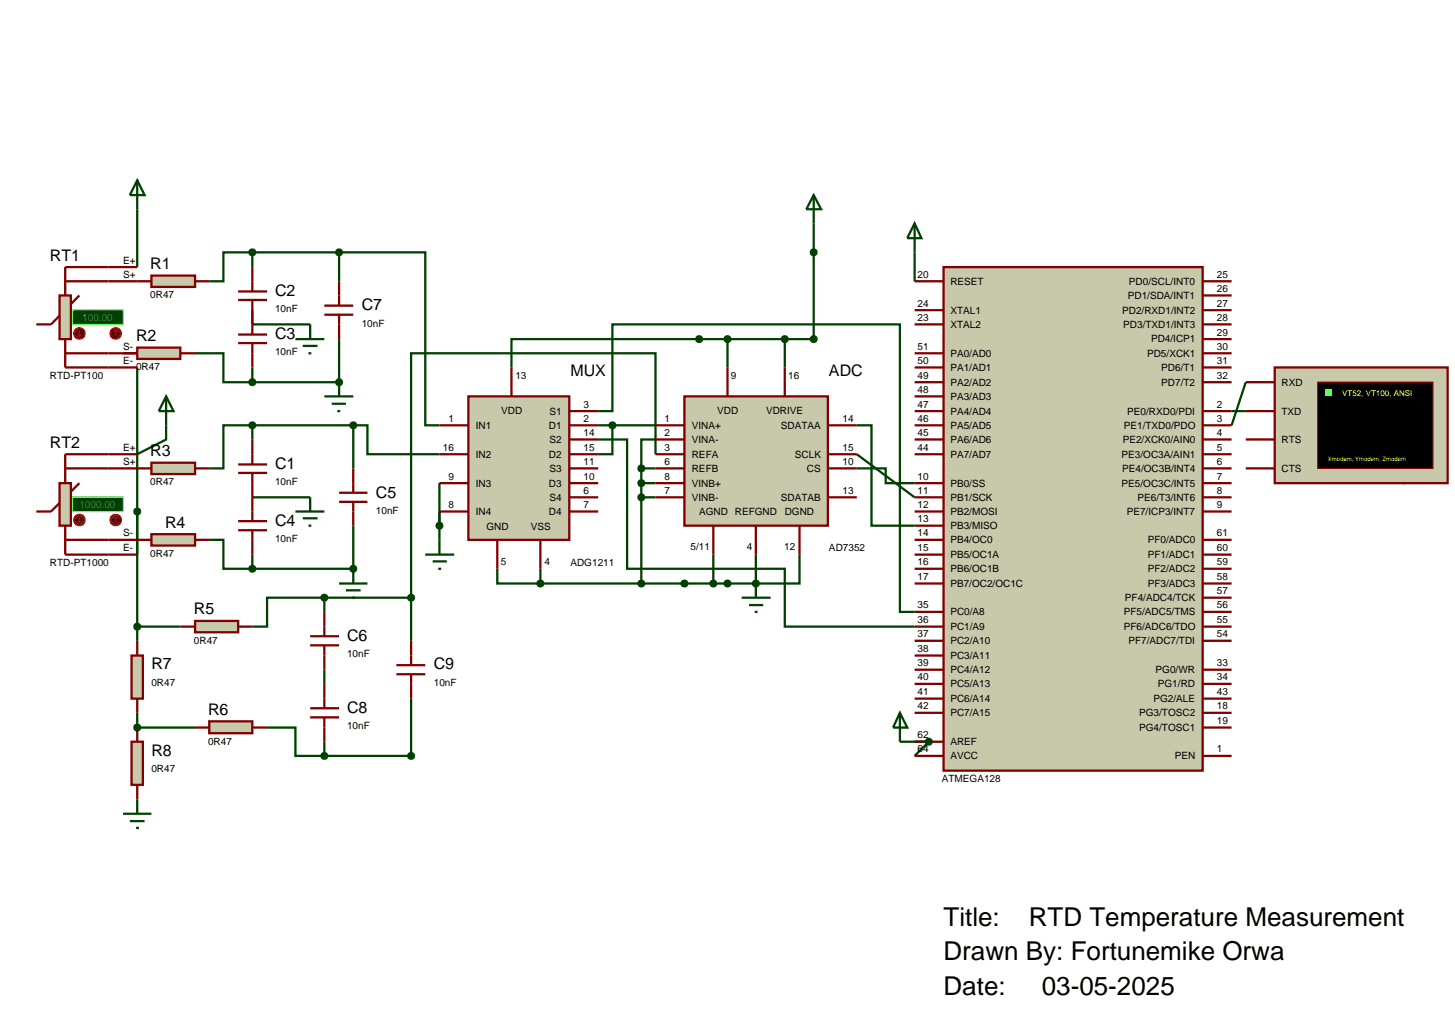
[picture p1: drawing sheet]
<svg xmlns="http://www.w3.org/2000/svg" width="257mm" height="180mm" viewBox="0 0 257 180" stroke-linecap="round" stroke-linejoin="round" font-family="sans-serif">
<g fill="none" stroke="#004000" stroke-width=".4">
<path d="M24.2 36.9v10.2M143.5 39.4v20.4h-53.3v5M44.5 44.5h-5.1v5.1h-2.5M44.5 57.2h10.2M44.5 44.5v2.6M44.5 44.5h15.3M59.8 44.5h15.2v30.5h2.5M59.8 44.5v5.1M59.8 59.8v7.6h-15.3M128.3 59.8v5M138.4 59.8v5M161.3 44.5v5.1"/>
<path d="M24.2 64.8v48.2M29.3 75v2.5l-5.1 2.6M34.4 62.3h5v5.1h5.1M44.5 75h-5.1v7.6h-2.5M44.5 64.8v2.6M44.5 75v2.5M44.5 75h17.8M62.3 75h2.5v5.1h12.7M62.3 75v7.6M105.5 72.5h2.5v-15.3h50.7v50.7h2.6M105.5 77.5h5.1v22.8h27.8v10.2h22.9M105.5 75h10.1"/>
<path d="M108 75v5.1h-2.5M115.6 77.5h-2.5v5.1M151.1 75h2.6v17.7h7.6M217.2 72.5h2.5M219.7 67.4l-2.5 7.6M36.9 95.2h2.5v5.1h5.1M44.5 87.7h10.2M44.5 97.8v2.5M62.3 92.7v7.6h-17.8M77.5 85.2v10M113.1 87.7h2.5M113.1 85.2h2.5"/>
<path d="M113.1 82.6v20.3M113.1 82.6h2.5M115.6 80.1v-17.8h-43.1v43.1M125.8 97.8v5.1M133.3 97.8v5.1M141 97.8v5.1h-7.7M151.1 82.6h5.1v2.6h5.1M151.1 80.1l10.2 7.6M24.2 110.5h7.6M57.2 105.4h-10.1v5.1h-2.6M57.2 105.4v2.5M57.2 118.1v2.5"/>
<path d="M57.2 105.4h15.3M72.5 105.4v7.6M87.7 100.3v2.6h7.6M95.3 100.3v2.6M95.3 102.9h38M24.2 125.7v2.6h10.2M47.1 128.3h5v5h5.1M57.2 130.8v2.5M72.5 123.2v10.1h-15.3M158.7 130.8h5.1l-2.5 2.5"/>
</g>
<path d="M166.4 47.1h45.7v88.8h-45.7z" fill="#c8c8aa" stroke="#800000" stroke-width=".4"/>
<g fill="none" stroke="#800000" stroke-width=".4">
<path d="M161.3 49.6h5.1M161.3 57.2h5.1M161.3 54.7h5.1M212.1 49.6h5.1M212.1 57.2h5.1M212.1 54.7h5.1M212.1 52.1h5.1M212.1 59.8h5.1M161.3 72.5h5.1M161.3 75h5.1M161.3 77.5h5.1M161.3 62.3h5.1"/>
<path d="M161.3 64.8h5.1M161.3 67.4h5.1M161.3 69.9h5.1M212.1 72.5h5.1M212.1 75h5.1M212.1 77.5h5.1M212.1 62.3h5.1M212.1 64.8h5.1M212.1 67.4h5.1M161.3 80.1h5.1M161.3 85.2h5.1M161.3 87.7h5.1"/>
<path d="M161.3 90.2h5.1M161.3 92.7h5.1M161.3 95.2h5.1M161.3 97.8h5.1M212.1 80.1h5.1M212.1 82.6h5.1M212.1 85.2h5.1M212.1 87.7h5.1M212.1 90.2h5.1M212.1 95.2h5.1M212.1 97.8h5.1M161.3 100.3h5.1"/>
<path d="M161.3 102.9h5.1M161.3 118.1h5.1M161.3 107.9h5.1M161.3 110.5h5.1M161.3 113h5.1M161.3 115.6h5.1M212.1 100.3h5.1M212.1 102.9h5.1M212.1 118.1h5.1M212.1 107.9h5.1M212.1 110.5h5.1M212.1 113h5.1"/>
<path d="M212.1 105.4h5.1M161.3 125.7h5.1M161.3 120.6h5.1M161.3 123.2h5.1M161.3 130.8h5.1M161.3 133.3h5.1M212.1 125.7h5.1M212.1 128.3h5.1M212.1 120.6h5.1M212.1 123.2h5.1M212.1 133.3h5.1"/>
</g>
<path d="M143.5 34.4l1.3 2.5h-2.6zM143.5 34.4v5" fill="none" stroke="#004000" stroke-width=".4"/>
<path d="M143.2 44.1l.3-.1-.5 .5zM143.5 44l.4 .2 .1 .3zM144 44.5l-.1 .3-.4 .2zM143 44.5l.5 .5-.3-.1z" fill="#004000" stroke="#004000" stroke-width=".4"/>
<path d="M143 44.5l.5-.5 .5 .5-.5 .5z" fill="#004000"/>
<path d="M26.7 48.6h7.7v2h-7.7z" fill="#c8c8aa" stroke="#800000" stroke-width=".4"/>
<path d="M24.2 49.6h2.5M34.4 49.6h2.5" fill="none" stroke="#800000" stroke-width=".4"/>
<path d="M24.2 61.3h7.6v2h-7.6z" fill="#c8c8aa" stroke="#800000" stroke-width=".4"/>
<path d="M21.7 62.3h2.5M31.8 62.3h2.6" fill="none" stroke="#800000" stroke-width=".4"/>
<path d="M26.7 81.6h7.7v2h-7.7z" fill="#c8c8aa" stroke="#800000" stroke-width=".4"/>
<path d="M24.2 82.6h2.5M34.4 82.6h2.5" fill="none" stroke="#800000" stroke-width=".4"/>
<path d="M120.7 69.9h25.3v22.8h-25.3z" fill="#c8c8aa" stroke="#800000" stroke-width=".4"/>
<g fill="none" stroke="#800000" stroke-width=".4">
<path d="M14 52.1l-5 5.1M115.6 75h5.1M115.6 77.5h5.1M128.3 64.8v5.1M138.4 64.8v5.1M146 75h5.1M115.6 80.1h5.1M115.6 82.6h5.1M115.6 85.2h5.1M115.6 87.7h5.1M125.8 92.7v5.1M133.3 92.7v5.1"/>
<path d="M141 92.7v5.1M146 80.1h5.1M146 82.6h5.1M146 87.7h5.1"/>
</g>
<path d="M10.5 52.1h2v7.7h-2z" fill="#c8c8aa" stroke="#800000" stroke-width=".4"/>
<path d="M11.5 59.8v5h7.6M11.5 49.6h7.6M19.1 47.1h-7.6v5M11.5 62.3h7.6" fill="none" stroke="#800000" stroke-width=".4"/>
<path d="M12.8 54.7h8.9v2.5h-8.9z" fill="#004000" stroke="#0f0" stroke-width=".2"/>
<path d="M6.4 57.2h2.6M19.1 47.1h5.1M19.1 49.6h5.1M19.1 62.3h5.1M19.1 64.8h5.1" fill="none" stroke="#800000" stroke-width=".4"/>
<path d="M19.7 58.1l.7-.3-1 1zM20.4 57.8a.94 .94 0 0 1 1 1zM21.4 58.8a.94 .94 0 0 1-1 1zM19.4 58.8l1 1a.94 .94 0 0 1-1-1z" fill="#400000" stroke="#f00" stroke-width=".2"/>
<path d="M20.4 57.8l1 1-1 1-1-1z" fill="#400000"/>
<path d="M20.4 58.2l-.3 .3M20.4 58.2l.3 .3M20.4 58.2v1.1" fill="none" stroke="#f00" stroke-width=".2"/>
<path d="M13.3 58.1l.7-.3-1 1zM14 57.8a.94 .94 0 0 1 1 1zM14 59.8l1-1a.94 .94 0 0 1-1 1zM13 58.8l1 1a.94 .94 0 0 1-1-1z" fill="#400000" stroke="#f00" stroke-width=".2"/>
<path d="M14 57.8l1 1-1 1-1-1z" fill="#400000"/>
<path d="M13.8 59l.2 .3M14 58.2v1.1M14.3 59l-.3 .3" fill="none" stroke="#f00" stroke-width=".2"/>
<path d="M14 85.2l-5 5" fill="none" stroke="#800000" stroke-width=".4"/>
<path d="M10.5 85.2h2v7.5h-2z" fill="#c8c8aa" stroke="#800000" stroke-width=".4"/>
<path d="M11.5 92.7v5.1h7.6M11.5 82.6h7.6M11.5 95.2h7.6M19.1 80.1h-7.6v5.1" fill="none" stroke="#800000" stroke-width=".4"/>
<path d="M12.8 87.7h8.9v2.5h-8.9z" fill="#004000" stroke="#0f0" stroke-width=".2"/>
<path d="M6.4 90.2h2.6M19.1 80.1h5.1M19.1 82.6h5.1M19.1 95.2h5.1M19.1 97.8h5.1" fill="none" stroke="#800000" stroke-width=".4"/>
<path d="M19.7 91l.7-.3-1 1zM20.4 90.7a.94 .94 0 0 1 1 1zM21.4 91.7a.94 .94 0 0 1-1 1zM19.4 91.7l1 1a.94 .94 0 0 1-1-1z" fill="#400000" stroke="#f00" stroke-width=".2"/>
<path d="M20.4 90.7l1 1-1 1-1-1z" fill="#400000"/>
<path d="M20.4 91.2l-.3 .2M20.4 91.2l.3 .2M20.4 91.2v1" fill="none" stroke="#f00" stroke-width=".2"/>
<path d="M13.3 91l.7-.3-1 1zM14 90.7a.94 .94 0 0 1 1 1zM14 92.7l1-1a.94 .94 0 0 1-1 1zM13 91.7l1 1a.94 .94 0 0 1-1-1z" fill="#400000" stroke="#f00" stroke-width=".2"/>
<path d="M14 90.7l1 1-1 1-1-1z" fill="#400000"/>
<path d="M13.8 91.9l.2 .3M14 91.2v1M14.3 91.9l-.3 .3" fill="none" stroke="#f00" stroke-width=".2"/>
<g fill="none" stroke="#800000" stroke-width=".4">
<path d="M42 52.9h5.1M42 51.4h5.1M42 59h5.1M44.5 47.1v4.3M44.5 52.9v6.1M57.2 55.5h5.1M57.2 53.9h5.1M59.8 49.6v4.3M59.8 55.5v4.3M42 60.5h5.1M44.5 60.5v4.3M44.5 77.5v4.4"/>
<path d="M42 83.4h5.1M42 81.9h5.1M42 93.5h5.1M42 91.9h5.1M44.5 83.4v8.5M44.5 93.5v4.3M59.8 88.5h5M59.8 86.9h5M62.3 82.6v4.3M62.3 88.5v4.2M54.7 113.8h5.1M54.7 112.2h5.1"/>
<path d="M57.2 107.9v4.3M57.2 113.8v4.3"/>
</g>
<path d="M26.7 94.2h7.7v2h-7.7z" fill="#c8c8aa" stroke="#800000" stroke-width=".4"/>
<path d="M24.2 95.2h2.5M34.4 95.2h2.5" fill="none" stroke="#800000" stroke-width=".4"/>
<path d="M34.4 109.5h7.6v2h-7.6z" fill="#c8c8aa" stroke="#800000" stroke-width=".4"/>
<path d="M31.8 110.5h2.6M42 110.5h2.5" fill="none" stroke="#800000" stroke-width=".4"/>
<path d="M36.9 127.2h7.6v2.1h-7.6z" fill="#c8c8aa" stroke="#800000" stroke-width=".4"/>
<path d="M34.4 128.3h2.5M44.5 128.3h2.6" fill="none" stroke="#800000" stroke-width=".4"/>
<path d="M23.2 115.6h2v7.6h-2z" fill="#c8c8aa" stroke="#800000" stroke-width=".4"/>
<path d="M24.2 113v2.6M24.2 123.2v2.5" fill="none" stroke="#800000" stroke-width=".4"/>
<path d="M23.2 130.8h2v7.6h-2z" fill="#c8c8aa" stroke="#800000" stroke-width=".4"/>
<path d="M69.9 118.9h5.1M69.9 117.3h5.1M72.5 113v4.3M72.5 118.9v4.3M24.2 128.3v2.5M24.2 138.4v2.6M54.7 126.5h5.1M54.7 124.9h5.1M57.2 120.6v4.3M57.2 126.5v4.3" fill="none" stroke="#800000" stroke-width=".4"/>
<g fill="none" stroke="#004000" stroke-width=".4">
<path d="M52.1 59.8h5.1M54.7 57.2v2.6M53.4 61h2.6M54.4 62.3h.5M52.1 90.2h5.1M53.4 91.4h2.6M54.4 92.7h.5M54.7 87.7v2.5M130.8 105.4h5.1M132.1 106.7h2.5M133.1 107.9h.5M133.3 102.9v2.5"/>
<path d="M21.7 143.5h5M22.9 144.8h2.6M24 146h.5M24.2 141v2.5"/>
</g>
<path d="M44.1 44.2l.4-.2-.5 .5zM44.5 44l.4 .2 .1 .3zM44.5 45l.5-.5-.1 .3zM44 44.5l.5 .5-.3-.1z" fill="#004000" stroke="#004000" stroke-width=".4"/>
<path d="M44 44.5l.5-.5 .5 .5-.5 .5z" fill="#004000"/>
<path d="M44.1 67.1l.4-.2-.5 .5zM44.5 66.9l.4 .2 .1 .3zM44.5 67.9l.5-.5-.1 .3zM44 67.4l.5 .5-.3-.1z" fill="#004000" stroke="#004000" stroke-width=".4"/>
<path d="M44 67.4l.5-.5 .5 .5-.5 .5z" fill="#004000"/>
<path d="M44.1 74.7l.4-.2-.5 .5zM44.5 74.5l.4 .2 .1 .3zM45 75l-.1 .3-.4 .2zM44 75l.5 .5-.4-.2z" fill="#004000" stroke="#004000" stroke-width=".4"/>
<path d="M44 75l.5-.5 .5 .5-.5 .5z" fill="#004000"/>
<path d="M44.1 100l.4-.2-.5 .5zM44.5 99.8l.4 .2 .1 .3zM44.5 100.8l.5-.5-.2 .4zM44 100.3l.5 .5-.3-.1z" fill="#004000" stroke="#004000" stroke-width=".4"/>
<path d="M44 100.3l.5-.5 .5 .5-.5 .5z" fill="#004000"/>
<path d="M23.8 89.9l.4-.2-.5 .5zM24.2 89.7l.3 .1 .2 .4zM24.2 90.7l.5-.5-.2 .4zM23.7 90.2l.5 .5-.3-.1z" fill="#004000" stroke="#004000" stroke-width=".4"/>
<path d="M23.7 90.2l.5-.5 .5 .5-.5 .5z" fill="#004000"/>
<path d="M23.9 127.9l.3-.1-.5 .5zM24.2 127.8l.3 .1 .2 .4zM24.2 128.8l.5-.5-.2 .4zM23.7 128.3l.5 .5-.3-.1z" fill="#004000" stroke="#004000" stroke-width=".4"/>
<path d="M24.2 127.8l.5 .5-.5 .5-.5-.5z" fill="#004000"/>
<path d="M23.9 110.1l.3-.1-.5 .5zM24.2 110l.3 .1 .2 .4zM24.7 110.5l-.1 .3-.4 .2zM23.7 110.5l.5 .5-.4-.2z" fill="#004000" stroke="#004000" stroke-width=".4"/>
<path d="M24.2 110l.5 .5-.5 .5-.5-.5z" fill="#004000"/>
<path d="M56.9 105l.3-.1-.5 .5zM57.2 104.9l.4 .2 .1 .3zM57.7 105.4l-.1 .3-.4 .2zM56.7 105.4l.5 .5-.3-.1z" fill="#004000" stroke="#004000" stroke-width=".4"/>
<path d="M56.7 105.4l.5-.5 .5 .5-.5 .5z" fill="#004000"/>
<path d="M56.8 133l.4-.2-.5 .5zM57.2 132.8l.3 .1 .2 .4zM57.7 133.3l-.1 .3-.4 .2zM56.7 133.3l.5 .5-.3-.1z" fill="#004000" stroke="#004000" stroke-width=".4"/>
<path d="M56.7 133.3l.5-.5 .5 .5-.5 .5z" fill="#004000"/>
<path d="M72.1 133l.4-.2-.5 .5zM72.5 132.8l.3 .1 .2 .4zM73 133.3l-.1 .3-.4 .2zM72 133.3l.5 .5-.3-.1z" fill="#004000" stroke="#004000" stroke-width=".4"/>
<path d="M72 133.3l.5-.5 .5 .5-.5 .5z" fill="#004000"/>
<path d="M72.1 105.1l.4-.2-.5 .5zM72.5 104.9l.4 .2 .1 .3zM72.5 105.9l.5-.5-.1 .3zM72 105.4l.5 .5-.3-.1z" fill="#004000" stroke="#004000" stroke-width=".4"/>
<path d="M72 105.4l.5-.5 .5 .5-.5 .5z" fill="#004000"/>
<path d="M61.9 100l.4-.2-.5 .5zM62.3 99.8l.4 .2 .1 .3zM62.3 100.8l.5-.5-.2 .4zM61.8 100.3l.5 .5-.3-.1z" fill="#004000" stroke="#004000" stroke-width=".4"/>
<path d="M62.3 99.8l.5 .5-.5 .5-.5-.5z" fill="#004000"/>
<path d="M61.9 74.7l.4-.2-.5 .5zM62.3 74.5l.3 .1 .2 .4zM62.8 75l-.1 .3-.4 .2zM61.8 75l.5 .5-.4-.2z" fill="#004000" stroke="#004000" stroke-width=".4"/>
<path d="M61.8 75l.5-.5 .5 .5-.5 .5z" fill="#004000"/>
<path d="M59.4 67.1l.4-.2-.5 .5zM59.8 66.9l.4 .2 .1 .3zM59.8 67.9l.5-.5-.1 .3zM59.3 67.4l.5 .5-.3-.1z" fill="#004000" stroke="#004000" stroke-width=".4"/>
<path d="M59.3 67.4l.5-.5 .5 .5-.5 .5z" fill="#004000"/>
<path d="M59.4 44.2l.4-.2-.5 .5zM59.8 44l.4 .2 .1 .3zM59.8 45l.5-.5-.1 .3zM59.3 44.5l.5 .5-.3-.1z" fill="#004000" stroke="#004000" stroke-width=".4"/>
<path d="M59.3 44.5l.5-.5 .5 .5-.5 .5z" fill="#004000"/>
<path d="M143.2 59.4l.3-.1-.5 .5zM143.5 59.3l.4 .2 .1 .3zM144 59.8l-.1 .3-.4 .2zM143 59.8l.5 .5-.3-.1z" fill="#004000" stroke="#004000" stroke-width=".4"/>
<path d="M143 59.8l.5-.5 .5 .5-.5 .5z" fill="#004000"/>
<path d="M82.6 69.9h17.8v25.3h-17.8z" fill="#c8c8aa" stroke="#800000" stroke-width=".4"/>
<g fill="none" stroke="#800000" stroke-width=".4">
<path d="M77.5 75h5.1M90.2 64.8v5.1M100.4 75h5.1M100.4 72.5h5.1M100.4 77.5h5.1M77.5 80.1h5.1M77.5 85.2h5.1M77.5 90.2h5.1M87.7 95.2v5.1M95.3 95.2v5.1M100.4 80.1h5.1M100.4 85.2h5.1"/>
<path d="M100.4 90.2h5.1M100.4 82.6h5.1M100.4 87.7h5.1"/>
</g>
<path d="M128 102.5l.3-.1-.5 .5zM128.3 102.4l.3 .1 .2 .4zM128.3 103.4l.5-.5-.2 .4zM127.8 102.9l.5 .5-.3-.1z" fill="#004000" stroke="#004000" stroke-width=".4"/>
<path d="M128.3 102.4l.5 .5-.5 .5-.5-.5z" fill="#004000"/>
<path d="M120.3 102.6l.4-.2-.5 .5zM120.7 102.4l.3 .1 .2 .4zM121.2 102.9l-.2 .4-.3 .1zM120.2 102.9l.5 .5-.3-.1z" fill="#004000" stroke="#004000" stroke-width=".4"/>
<path d="M120.2 102.9l.5-.5 .5 .5-.5 .5z" fill="#004000"/>
<path d="M94.9 102.6l.4-.2-.5 .5zM95.3 102.4l.3 .1 .2 .4zM95.8 102.9l-.2 .4-.3 .1zM94.8 102.9l.5 .5-.3-.1z" fill="#004000" stroke="#004000" stroke-width=".4"/>
<path d="M94.8 102.9l.5-.5 .5 .5-.5 .5z" fill="#004000"/>
<path d="M122.9 59.5l.4-.2-.5 .5zM123.3 59.3l.4 .2 .1 .3zM123.8 59.8l-.1 .3-.4 .2zM122.8 59.8l.5 .5-.3-.1z" fill="#004000" stroke="#004000" stroke-width=".4"/>
<path d="M122.8 59.8l.5-.5 .5 .5-.5 .5z" fill="#004000"/>
<path d="M24.2 31.8l1.3 2.6h-2.6zM24.2 31.8v5.1M29.3 69.9l1.3 2.6h-2.6zM29.3 69.9v5.1M57.2 69.9h5.1M58.5 71.2h2.5M59.5 72.5h.5M59.8 67.4v2.5M59.8 102.9h5M61 104.1h2.6M62.1 105.4h.5M62.3 100.3v2.6" fill="none" stroke="#004000" stroke-width=".4"/>
<path d="M107.6 74.7l.4-.2-.5 .5zM108 74.5l.4 .2 .1 .3zM108.5 75l-.1 .3-.4 .2zM107.5 75l.5 .5-.3-.1z" fill="#004000" stroke="#004000" stroke-width=".4"/>
<path d="M107.5 75l.5-.5 .5 .5-.5 .5z" fill="#004000"/>
<path d="M75 97.8h5.1M76.3 99h2.5M77.5 95.2v2.6M77.3 100.3h.5" fill="none" stroke="#004000" stroke-width=".4"/>
<path d="M77.2 92.3l.3-.1-.5 .5zM77.5 92.2l.4 .2 .1 .3zM78 92.7l-.1 .3-.4 .2zM77 92.7l.5 .5-.4-.2z" fill="#004000" stroke="#004000" stroke-width=".4"/>
<path d="M77.5 92.2l.5 .5-.5 .5-.5-.5z" fill="#004000"/>
<path d="M112.8 102.5l.3-.1-.5 .5zM113.1 102.4l.3 .1 .2 .4zM113.1 103.4l.5-.5-.2 .4zM112.6 102.9l.5 .5-.3-.1z" fill="#004000" stroke="#004000" stroke-width=".4"/>
<path d="M113.1 102.4l.5 .5-.5 .5-.5-.5z" fill="#004000"/>
<path d="M112.8 84.8l.3-.1-.5 .5zM113.1 84.7l.3 .1 .2 .4zM113.1 85.7l.5-.5-.2 .4zM112.6 85.2l.5 .5-.3-.1z" fill="#004000" stroke="#004000" stroke-width=".4"/>
<path d="M113.1 84.7l.5 .5-.5 .5-.5-.5z" fill="#004000"/>
<path d="M112.8 87.3l.3-.1-.5 .5zM113.1 87.2l.3 .1 .2 .4zM113.6 87.7l-.1 .3-.4 .2zM112.6 87.7l.5 .5-.4-.2z" fill="#004000" stroke="#004000" stroke-width=".4"/>
<path d="M112.6 87.7l.5-.5 .5 .5-.5 .5z" fill="#004000"/>
<path d="M138.1 59.4l.3-.1-.5 .5zM138.4 59.3l.4 .2 .1 .3zM138.4 60.3l.5-.5-.1 .3zM137.9 59.8l.5 .5-.4-.2z" fill="#004000" stroke="#004000" stroke-width=".4"/>
<path d="M138.4 59.3l.5 .5-.5 .5-.5-.5z" fill="#004000"/>
<path d="M128 59.4l.3-.1-.5 .5zM128.3 59.3l.4 .2 .1 .3zM128.8 59.8l-.1 .3-.4 .2zM127.8 59.8l.5 .5-.3-.1z" fill="#004000" stroke="#004000" stroke-width=".4"/>
<path d="M128.3 59.3l.5 .5-.5 .5-.5-.5z" fill="#004000"/>
<path d="M133 102.5l.3-.1-.5 .5zM133.3 102.4l.3 .1 .2 .4zM133.3 103.4l.5-.5-.2 .4zM132.8 102.9l.5 .5-.3-.1z" fill="#004000" stroke="#004000" stroke-width=".4"/>
<path d="M133.3 102.4l.5 .5-.5 .5-.5-.5z" fill="#004000"/>
<path d="M125.5 102.5l.3-.1-.5 .5zM125.8 102.4l.3 .1 .2 .4zM125.8 103.4l.5-.5-.2 .4zM125.3 102.9l.5 .5-.3-.1z" fill="#004000" stroke="#004000" stroke-width=".4"/>
<path d="M125.8 102.4l.5 .5-.5 .5-.5-.5z" fill="#004000"/>
<path d="M112.8 82.2l.3-.1-.5 .5zM113.1 82.1l.4 .2 .1 .3zM113.1 83.1l.5-.5-.2 .4zM112.6 82.6l.5 .5-.3-.1z" fill="#004000" stroke="#004000" stroke-width=".4"/>
<path d="M113.1 82.1l.5 .5-.5 .5-.5-.5z" fill="#004000"/>
<path d="M161.3 39.4l1.2 2.6h-2.5zM161.3 39.4v5.1M158.7 125.7l1.3 2.6h-2.5zM158.7 125.7v5.1" fill="none" stroke="#004000" stroke-width=".4"/>
<path d="M163.5 130.4l.3-.1-.5 .5zM163.8 130.3l.4 .2 .1 .3zM164.3 130.8l-.2 .4-.3 .1zM163.3 130.8l.5 .5-.3-.1z" fill="#004000" stroke="#004000" stroke-width=".4"/>
<path d="M163.8 130.3l.5 .5-.5 .5-.5-.5z" fill="#004000"/>
<path d="M245.1 82.6h5.1M246.4 83.9h2.5M247.4 85.2h.5M247.6 80.1v2.5" fill="none" stroke="#004000" stroke-width=".4"/>
<path d="M224.8 64.8h30.5v20.4h-30.5z" fill="#c8c8aa" stroke="#800000" stroke-width=".4"/>
<path d="M232.4 67.4h20.3v15.2h-20.3z" fill="#000" stroke="#800000" stroke-width=".2"/>
<path d="M233.7 68.7h1.2v1.2h-1.2z" fill="#0f0"/>
<path d="M219.7 67.4h5.1M219.7 77.5h5.1M219.7 72.5h5.1M219.7 82.6h5.1" fill="none" stroke="#800000" stroke-width=".4"/>
<g font-size="4.6">
<text x="166.4" y="163.3">Title:</text>
<text x="181.4" y="163.3">RTD Temperature Measurement</text>
<text x="166.4" y="169.4">Drawn By: Fortunemike Orwa</text>
<text x="166.4" y="175.5">Date:</text>
<text x="183.7" y="175.5">03-05-2025</text>
</g>
<g font-size="2.8">
<text x="8.8" y="46">RT1</text>
<text x="26.5" y="47.5">R1</text>
<text x="48.5" y="52.2">C2</text>
<text x="48.5" y="59.8">C3</text>
<text x="63.8" y="54.7">C7</text>
<text x="24" y="60.2">R2</text>
<text x="100.6" y="66.3">MUX</text>
<text x="146.2" y="66.3">ADC</text>
<text x="8.8" y="79">RT2</text>
<text x="26.5" y="80.5">R3</text>
<text x="48.5" y="82.7">C1</text>
<text x="66.3" y="87.8">C5</text>
<text x="29.1" y="93.1">R4</text>
<text x="48.5" y="92.8">C4</text>
<text x="34.2" y="108.4">R5</text>
<text x="61.2" y="113.1">C6</text>
<text x="26.7" y="118.1">R7</text>
<text x="76.5" y="118.1">C9</text>
<text x="61.2" y="125.8">C8</text>
<text x="36.7" y="126.1">R6</text>
<text x="26.7" y="133.4">R8</text>
</g>
<g font-size="1.8">
<text x="21.7" y="46.5">E+</text>
<text x="21.7" y="49">S+</text>
<text x="26.5" y="52.6">0R47</text>
<text x="161.8" y="49">20</text>
<text x="167.6" y="50.2">RESET</text>
<text x="198.9" y="52.7">PD1/SDA/INT1</text>
<text x="199.1" y="50.2">PD0/SCL/INT0</text>
<text x="214.6" y="49">25</text>
<text x="214.6" y="51.5">26</text>
<text x="48.5" y="55">10nF</text>
<text x="63.8" y="57.6">10nF</text>
<text x="161.8" y="56.6">23</text>
<text x="161.8" y="54.1">24</text>
<text x="167.6" y="57.8">XTAL2</text>
<text x="167.6" y="55.3">XTAL1</text>
<text x="197.9" y="55.3">PD2/RXD1/INT2</text>
<text x="198.1" y="57.8">PD3/TXD1/INT3</text>
<text x="214.6" y="54.1">27</text>
<text x="214.6" y="56.6">28</text>
<text x="214.6" y="59.2">29</text>
<text x="21.7" y="61.7">S-</text>
<text x="21.7" y="64.2">E-</text>
<text x="24" y="65.3">0R47</text>
<text x="48.5" y="62.6">10nF</text>
<text x="161.8" y="64.2">50</text>
<text x="161.8" y="61.7">51</text>
<text x="167.6" y="65.4">PA1/AD1</text>
<text x="167.6" y="62.9">PA0/AD0</text>
<text x="202.3" y="62.9">PD5/XCK1</text>
<text x="203" y="60.4">PD4/ICP1</text>
<text x="204.8" y="65.4">PD6/T1</text>
<text x="214.6" y="61.7">30</text>
<text x="214.6" y="64.2">31</text>
<text x="8.8" y="66.9">RTD-PT100</text>
<text x="90.9" y="66.8">13</text>
<text x="102.9" y="71.9">3</text>
<text x="128.9" y="66.8">9</text>
<text x="139" y="66.8">16</text>
<text x="161.8" y="71.9">47</text>
<text x="161.8" y="69.3">48</text>
<text x="161.8" y="66.8">49</text>
<text x="167.6" y="70.5">PA3/AD3</text>
<text x="167.6" y="68">PA2/AD2</text>
<text x="204.8" y="68">PD7/T2</text>
<text x="214.6" y="71.9">2</text>
<text x="214.6" y="66.8">32</text>
<text x="226" y="68">RXD</text>
<text x="79.1" y="74.4">1</text>
<text x="83.9" y="75.6">IN1</text>
<text x="88.4" y="73">VDD</text>
<text x="96.8" y="75.6">D1</text>
<text x="96.9" y="73.1">S1</text>
<text x="102.9" y="74.4">2</text>
<text x="102.9" y="76.9">14</text>
<text x="117.2" y="74.4">1</text>
<text x="117.2" y="76.9">2</text>
<text x="122" y="75.6">VINA+</text>
<text x="126.5" y="73">VDD</text>
<text x="135.1" y="73">VDRIVE</text>
<text x="137.7" y="75.6">SDATAA</text>
<text x="148.6" y="74.4">14</text>
<text x="161.8" y="76.9">45</text>
<text x="161.8" y="74.4">46</text>
<text x="167.6" y="75.6">PA5/AD5</text>
<text x="167.6" y="73.1">PA4/AD4</text>
<text x="198.2" y="75.6">PE1/TXD0/PDO</text>
<text x="198.8" y="73.1">PE0/RXD0/PDI</text>
<text x="214.6" y="74.4">3</text>
<text x="214.6" y="76.9">4</text>
<text x="226" y="73.1">TXD</text>
<text x="21.7" y="79.5">E+</text>
<text x="21.7" y="82">S+</text>
<text x="78.1" y="79.5">16</text>
<text x="83.9" y="80.7">IN2</text>
<text x="96.8" y="80.7">D2</text>
<text x="96.9" y="78.1">S2</text>
<text x="96.9" y="83.2">S3</text>
<text x="102.9" y="79.5">15</text>
<text x="102.9" y="82">11</text>
<text x="117.2" y="79.5">3</text>
<text x="117.2" y="82">6</text>
<text x="122" y="78.1">VINA-</text>
<text x="122" y="80.7">REFA</text>
<text x="122" y="83.2">REFB</text>
<text x="140.2" y="80.7">SCLK</text>
<text x="142.3" y="83.2">CS</text>
<text x="148.6" y="79.5">15</text>
<text x="148.6" y="82">10</text>
<text x="161.8" y="79.5">44</text>
<text x="167.6" y="80.7">PA7/AD7</text>
<text x="167.6" y="78.1">PA6/AD6</text>
<text x="197.8" y="80.7">PE3/OC3A/AIN1</text>
<text x="197.9" y="83.2">PE4/OC3B/INT4</text>
<text x="198" y="78.1">PE2/XCK0/AIN0</text>
<text x="214.6" y="79.5">5</text>
<text x="214.6" y="82">6</text>
<text x="226" y="78.1">RTS</text>
<text x="226" y="83.2">CTS</text>
<text x="26.5" y="85.6">0R47</text>
<text x="48.5" y="85.5">10nF</text>
<text x="79.1" y="84.6">9</text>
<text x="79.1" y="89.6">8</text>
<text x="83.9" y="85.8">IN3</text>
<text x="96.8" y="85.8">D3</text>
<text x="96.9" y="88.3">S4</text>
<text x="102.9" y="84.6">10</text>
<text x="102.9" y="87.1">6</text>
<text x="102.9" y="89.6">7</text>
<text x="117.2" y="84.6">8</text>
<text x="117.2" y="87.1">7</text>
<text x="122" y="85.8">VINB+</text>
<text x="122" y="88.3">VINB-</text>
<text x="137.7" y="88.3">SDATAB</text>
<text x="148.6" y="87.1">13</text>
<text x="161.8" y="84.6">10</text>
<text x="161.8" y="87.1">11</text>
<text x="161.8" y="89.6">12</text>
<text x="167.6" y="85.8">PB0/SS</text>
<text x="167.6" y="88.3">PB1/SCK</text>
<text x="197.8" y="85.8">PE5/OC3C/INT5</text>
<text x="200.6" y="88.3">PE6/T3/INT6</text>
<text x="214.6" y="84.6">7</text>
<text x="214.6" y="87.1">8</text>
<text x="214.6" y="89.6">9</text>
<text x="21.7" y="94.6">S-</text>
<text x="48.5" y="95.6">10nF</text>
<text x="66.3" y="90.6">10nF</text>
<text x="83.9" y="90.8">IN4</text>
<text x="85.8" y="93.4">GND</text>
<text x="93.6" y="93.4">VSS</text>
<text x="96.8" y="90.8">D4</text>
<text x="123.3" y="90.8">AGND REFGND</text>
<text x="138.4" y="90.8">DGND</text>
<text x="161.8" y="92.1">13</text>
<text x="161.8" y="94.6">14</text>
<text x="167.6" y="90.8">PB2/MOSI</text>
<text x="167.6" y="93.3">PB3/MISO</text>
<text x="167.6" y="95.8">PB4/OC0</text>
<text x="198.7" y="90.8">PE7/ICP3/INT7</text>
<text x="202.4" y="95.8">PF0/ADC0</text>
<text x="214.6" y="94.6">61</text>
<text x="8.8" y="99.8">RTD-PT1000</text>
<text x="21.7" y="97.2">E-</text>
<text x="26.5" y="98.2">0R47</text>
<text x="88.3" y="99.6">5</text>
<text x="96" y="99.6">4</text>
<text x="100.6" y="99.8">ADG1211</text>
<text x="121.8" y="97">5/11</text>
<text x="131.7" y="97">4</text>
<text x="138.3" y="97">12</text>
<text x="146.2" y="97.2">AD7352</text>
<text x="161.8" y="97.2">15</text>
<text x="161.8" y="99.7">16</text>
<text x="167.6" y="98.4">PB5/OC1A</text>
<text x="167.6" y="100.9">PB6/OC1B</text>
<text x="202.4" y="100.9">PF2/ADC2</text>
<text x="202.4" y="98.4">PF1/ADC1</text>
<text x="214.6" y="99.7">59</text>
<text x="214.6" y="97.2">60</text>
<text x="161.8" y="102.3">17</text>
<text x="161.8" y="107.3">35</text>
<text x="167.6" y="103.5">PB7/OC2/OC1C</text>
<text x="198.4" y="106">PF4/ADC4/TCK</text>
<text x="202.4" y="103.5">PF3/ADC3</text>
<text x="214.6" y="107.3">56</text>
<text x="214.6" y="104.8">57</text>
<text x="214.6" y="102.3">58</text>
<text x="34.2" y="113.5">0R47</text>
<text x="161.8" y="109.9">36</text>
<text x="161.8" y="112.4">37</text>
<text x="167.6" y="108.5">PC0/A8</text>
<text x="167.6" y="111.1">PC1/A9</text>
<text x="167.6" y="113.6">PC2/A10</text>
<text x="198.2" y="111.1">PF6/ADC6/TDO</text>
<text x="198.2" y="108.5">PF5/ADC5/TMS</text>
<text x="199" y="113.6">PF7/ADC7/TDI</text>
<text x="214.6" y="112.4">54</text>
<text x="214.6" y="109.9">55</text>
<text x="61.2" y="115.9">10nF</text>
<text x="161.8" y="115">38</text>
<text x="161.8" y="117.5">39</text>
<text x="161.8" y="120">40</text>
<text x="167.6" y="116.2">PC3/A11</text>
<text x="167.6" y="118.7">PC4/A12</text>
<text x="203.8" y="118.7">PG0/WR</text>
<text x="214.6" y="117.5">33</text>
<text x="214.6" y="120">34</text>
<text x="26.7" y="121">0R47</text>
<text x="76.5" y="121">10nF</text>
<text x="161.8" y="122.6">41</text>
<text x="161.8" y="125.1">42</text>
<text x="167.6" y="121.2">PC5/A13</text>
<text x="167.6" y="123.8">PC6/A14</text>
<text x="203.4" y="123.8">PG2/ALE</text>
<text x="204.2" y="121.2">PG1/RD</text>
<text x="214.6" y="125.1">18</text>
<text x="214.6" y="122.6">43</text>
<text x="36.7" y="131.3">0R47</text>
<text x="61.2" y="128.6">10nF</text>
<text x="161.8" y="130.2">62</text>
<text x="167.6" y="126.3">PC7/A15</text>
<text x="167.6" y="131.4">AREF</text>
<text x="200.9" y="126.3">PG3/TOSC2</text>
<text x="200.9" y="128.9">PG4/TOSC1</text>
<text x="214.6" y="127.7">19</text>
<text x="26.7" y="136.2">0R47</text>
<text x="161.8" y="132.7">64</text>
<text x="166.1" y="137.9">ATMEGA128</text>
<text x="167.6" y="133.9">AVCC</text>
<text x="207.2" y="133.9">PEN</text>
<text x="214.6" y="132.7">1</text>
</g>
<g font-size="1.8" fill="#0f0">
<text x="14.5" y="56.6">100.00</text>
<text x="14" y="89.6">1000.00</text>
</g>
<text font-size="1.4" fill="#ff0" x="236.7" y="69.8">VT52, VT100, ANSI</text>
<text font-size="1.1" fill="#ff0" x="234.2" y="81.3">Xmodem, Ymodem, Zmodem</text>
</svg>
